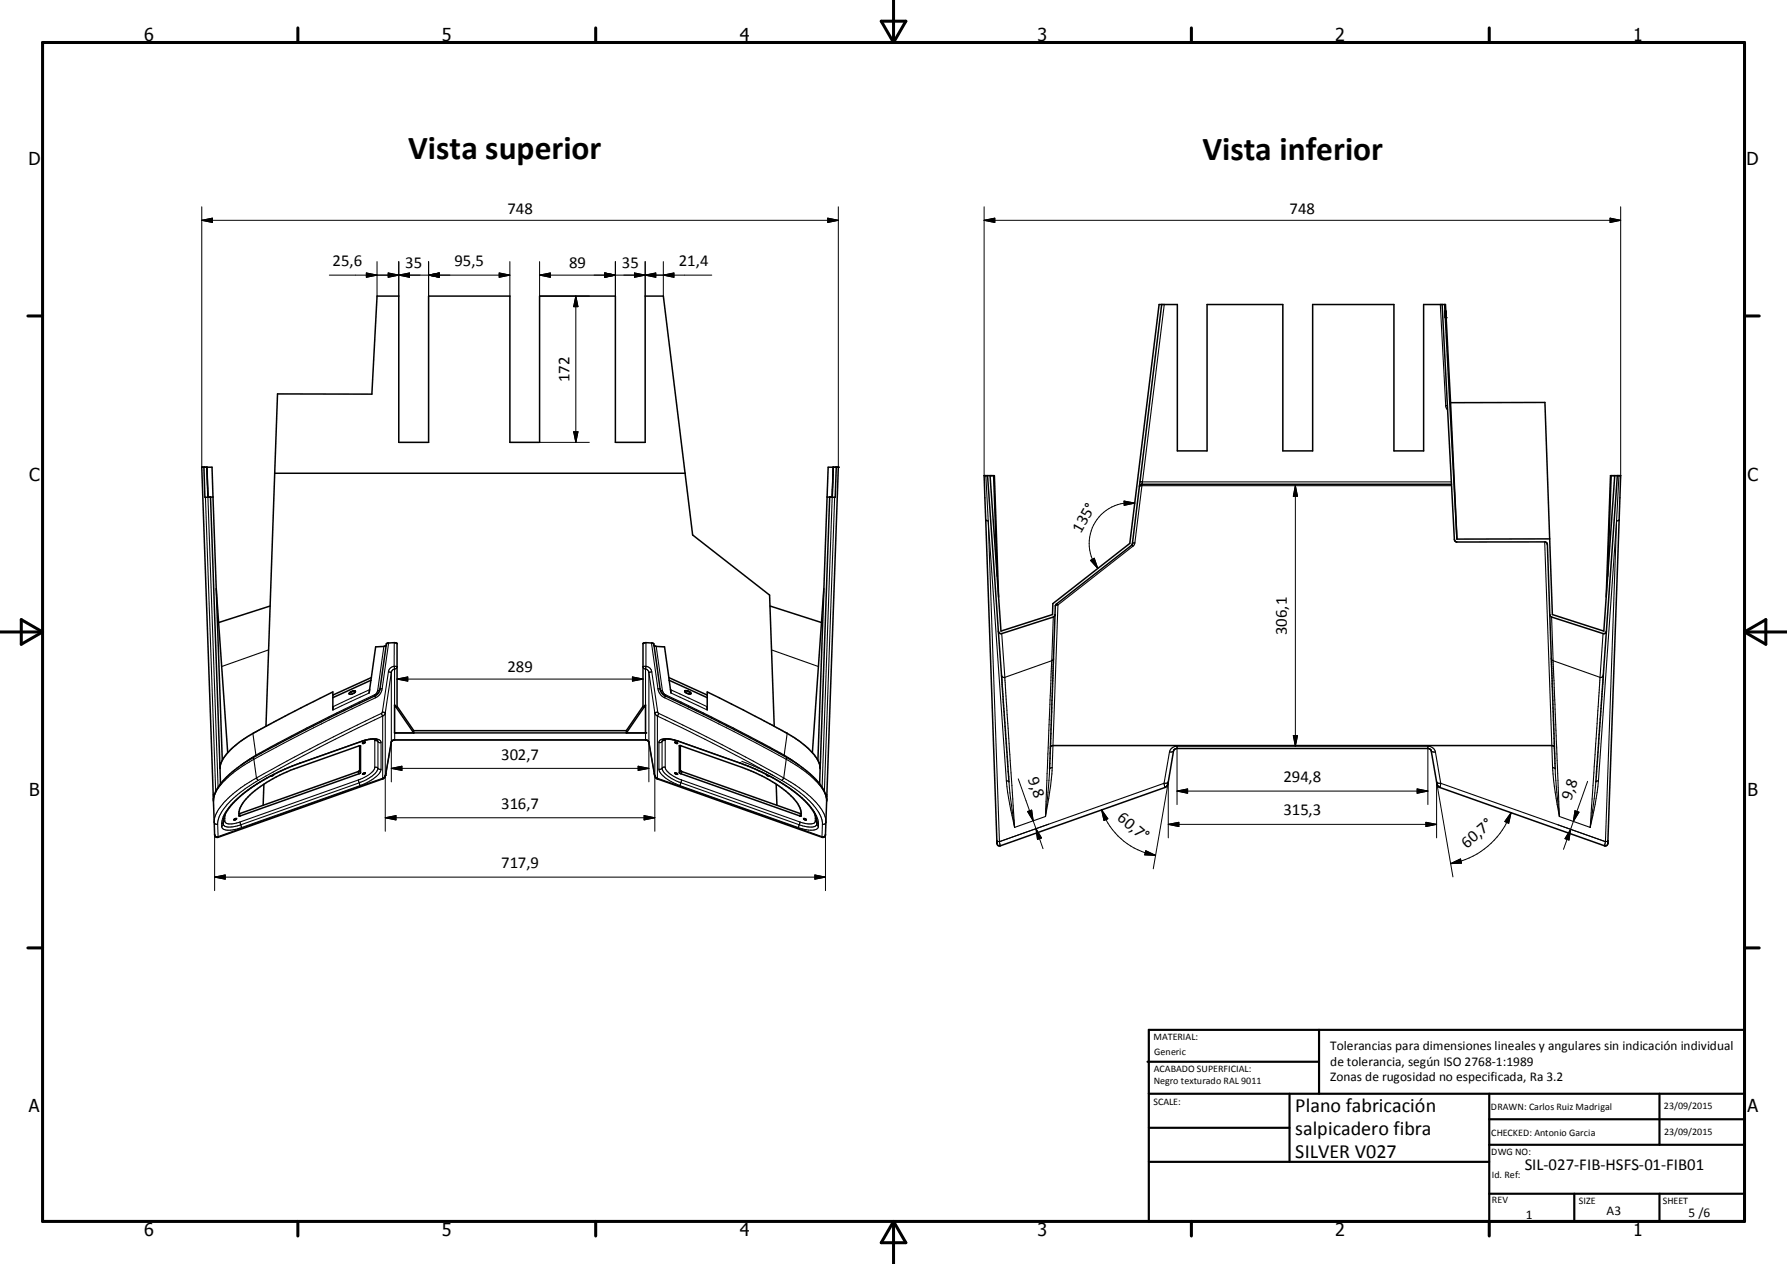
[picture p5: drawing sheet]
<svg xmlns="http://www.w3.org/2000/svg" width="420mm" height="297mm" viewBox="0 0 420 297" stroke-linecap="round" stroke-linejoin="round" font-family="sans-serif">
<g fill="none" stroke="#000" stroke-width=".36">
<path d="M273 71.6l-6.8 56.2-.3 .4-17.6 13.8-.2 .4-.1 2M339 71.6l2.9 55.4 .4 .4 20.9-.1 .5 .5 1.8 52.9M339.6 71.6l2.9 55.1M339.7 73.1v1.6M339.8 73.1l.1 .8M339.8 73.5l.1 1.2M341 94.6h22.1l1.8 49.8 12.1 3.9 2.5-36.5M341 94.6l1.5 32.1M341 94.6l-1.2-23h-5.2v34.3h-7v-34.3h-19.1v34.3h-7v-34.3h-17.8v34.3h-7v-34.3h-4.3l-6.8 56.1-18.1 14.1-.1 2.6-12.1 3.9-2.6-36.5M48 109.8l.2 7h1.3M48.6 109.8l.3 7M49.5 116.8l2.2 63.8"/>
<path d="M50.1 116.8l-.3-7h-2.4l2.8 78.1M50.1 116.8h-.6M50.1 116.8l2.1 61.9M64.6 111.2l.6-18.6h22.2l1.2-23h5.1v34.3h7v-34.3h19.1v34.3h7v-34.3h17.8v34.3h7v-34.3h4.3l6.9 56.1 18.1 14.1 1.1 30.9M64.6 111.2l-2.1 59.5M64.6 111.2h96.4M194.4 116.8l.3-7h2.3l-2.7 78.4M194.4 116.8h.6M194.4 116.8l-2.2 61.9M195 116.8l-2.4 67.4M195.8 109.8l-.2 7zM196.4 109.8h.2l-.3 7h-1.3"/>
<path d="M232.1 111.8l5.1 71.9M233.5 111.8l.9 23.6M341.2 113.8h-72.8l-.3 .1-.3 .4M378.7 111.8l-.8 23.6M380.1 111.8l-5 71.9M50.8 138.3l2.7 38.6M193.6 138.3l-2.7 38.6M364.2 126.6l-21.7 .1M63.5 142.4l-12.1 3.9M87.2 159.9l-.4 2.9M87.2 159.9l-9 4M87.3 159.2l-.1 .7"/>
<path d="M87.3 159.2l-9.1 4.1M90.8 151.6l-.6 .3-1.9 .1-1 7.2M90.8 151.3l.3-.2 1.6-.1 .6 .2v14.8a.42 .42 0 0 1-.6-.3M90.8 151.3h.1M90.8 151.3l-1.6 11.1-.9 1-5.7 2.7a285.3 285.3 0 0 0-26 13.8l-2.5 1.9-2.3 2.4M153.7 151.6l.5 .3 2 .1 1 7.2M157.2 159.2l.1 .7M157.2 159.2l9 4.1M157.3 159.9l.4 2.9M157.3 159.9l8.9 4M181 142.4l12.1 3.9M234.7 140.3l-1-28.5h-2.4l3 85.7a.87 .87 0 0 0 .9 1.2l38.7-13.7 .4-.4 .3-.7 1.2-7.5a.74 .74 0 0 1 .9-.5h59.2l.5 .5 1.4 8 .5 .6 38.8 13.7a.66 .66 0 0 0 .8-.8l3-86.1h-2.4l-1 28.5"/>
<path d="M248 144.4l-.4 .6-12.1 3.9-.6-.1-.2-.5M248 144.4l-1.3 36.3M364.3 144.4l.4 .6 12.1 3.9 .5-.1 .3-.5M78.2 166.8v-4.2l-17 8.8a22.9 22.9 0 0 0-8.9 7.1l-.6 1.7M82.2 162.8l.3-.2a.7 .7 0 0 1 1-.1 1.04 1.04 0 0 1-1.4 .4zM83.1 162.3l-.8 .3M84.5 175.2v5.8l-.1 .2-28.2 10M85.3 174.5l.5-.1a.33 .33 0 0 1-.2 .2 .33 .33 0 0 1-.4 0zM88.7 173.9a4.6 4.6 0 0 0-3.8 .3l-15.3 5.5a38.1 38.1 0 0 0-15.5 9.8 5.6 5.6 0 0 0-1.6 4.2M92.7 165.7v6.5h59v-6.5M92.7 165.7l4.5 6.5v-.5l-3.9-5.7M97.2 171.7h50"/>
<path d="M151.2 166.1l-.1-14.9 .2-.1h1.8l.6 .2 1.5 10.6a2.17 2.17 0 0 0 1.2 1.6 381.8 381.8 0 0 1 30.5 15.7l3.1 2.3 2.6 2.7M151.2 166.1h.1M151.7 165.7l-4.5 6.5v-.5l3.9-5.7M151.7 165.7l-.5 .4M155.7 173.9l1.1-.3 2.4 .5 14.8 5.2a41.1 41.1 0 0 1 16 9.7 6.3 6.3 0 0 1 2 4.7M155.7 173.9h.1M158.7 174.4a.33 .33 0 0 1 .3 0 .33 .33 0 0 1 .2 .3l-.4-.1zM159.7 175.2v6.4M159.7 175.2h.1M159.9 175.2l14.6 5.1a29.2 29.2 0 0 1 12.7 8.2 4.3 4.3 0 0 1 1.1 3.2l-28.6-10.1M159.9 175.2v5.8l.3 .3 28.1 9.9M159.9 175.2h-.2"/>
<path d="M161 162.3l1 .2a.33 .33 0 0 1 .3 .2 .33 .33 0 0 1 0 .4h-.4a.94 .94 0 0 1-1-.7zM161.4 162.3l.7 .3M166.2 166.8v-4.2l16.3 8.4a23.6 23.6 0 0 1 9.6 7.5l.5 1 .2 .9M246.9 175.5l.6-.3h117.3l.6 .3M50.2 187.9l.2 8.3 .3 .5 .4 .1 39-13.8 .4-.4 .2-.6 1.3-7.6 .6-.5h59.3l.5 .2 .1 .3 1.3 7.6 .2 .6 .4 .4 39 13.8 .4-.1 .2-.5 .3-8M51.7 180.4v.2M51.7 180.6l.1 3.6M51.8 184.2l-1.1 1.9-.5 1.8M55 192.5l.6-.1-.5 .3-.1-.1zM58.3 187.2a31.1 31.1 0 0 1 10.8-6.5l15.6-5.4v6.3l-.1 .1-28.3 10.1a4.3 4.3 0 0 1 1.6-4.1zM62 184.3l-.1 4.9M64.3 182l-.2 .3h-.4"/>
<path d="M85.2 181.8l.6-.2a.33 .33 0 0 1-.2 .3 .33 .33 0 0 1-.4-.1zM158.6 181.6l.7 .3-.5-.1zM158.7 181.6h-.1M159.7 181.6h.1M180.2 182l.2 .3h.4M182.4 184.3l.2 4.9M188.1 191.7h.1M188.9 192.4v-.1a.32 .32 0 0 1 .4 .1 .32 .32 0 0 1 .1 .3zM192.6 184.2l1.5 2.5 .2 1.5"/>
</g>
<g fill="#000">
<circle cx="339.7" cy="74.7" r=".18"/>
<circle cx="339.9" cy="74.7" r=".18"/>
<circle cx="195" cy="116.8" r=".18"/>
<circle cx="197" cy="109.8" r=".18"/>
<circle cx="380.1" cy="111.8" r=".18"/>
<circle cx="92.7" cy="172.2" r=".18"/>
<circle cx="151.7" cy="172.2" r=".18"/>
</g>
<g fill="none" stroke="#000" stroke-width=".25">
<path d="M273.7 71.6l-7 56M338.5 71.6l1.3 23.7M339.8 95.3l.5 1M340.2 95.3h-.4M48 109.8h.1M48.3 116.8l2.4 69.2M48.6 109.8l2.7 75.2M195.8 109.8l-2.6 75.2M196.2 116.8l-2.4 69.2M196.4 109.8h.1M231.7 111.8l.6 10.6M267.9 113.2h73.3"/>
<path d="M341.2 114.1h-73l-.4 .2M380.5 111.8l-.5 10.6M231.7 122.2l.6 .2M232.3 122.4l4.2 61.1M232.3 122.4l2.6 75.4M266 128.1l.3 .2M266 128.1l-.1 .1M266.3 128.3l-17.6 13.8M266.7 127.6l-.5 .2M266.7 127.6l-.4 .7M363.1 127.3l1.8 53.1M380 122.4l-2.6 75.4"/>
<path d="M380 122.4l-4.3 61.1M380.6 122.2l-.6 .2M63.1 152.7l-11 3.9M90.2 151.9l-1.4 10.3M91.3 157.9l.7 .1M91.3 157.9l-1.4 9.4M91.3 151.1l-1.5 10.8M92 158l-1.4 9.5M92 158v16.4M92.6 156.6h.7l-.2 .5-.4 .1M92.6 156.6l.1 .6M92.6 156.6a1.51 1.51 0 0 0-1.3 1.3"/>
<path d="M92.7 151l-.1 5.6M92.7 157.2v15M92.7 157.2l-.6 .4-.1 .4M151.7 157.2v16.7M151.7 157.2a.94 .94 0 0 1 .8 .8M151.8 156.6h-.7l.1 .4 .5 .2M151.8 156.6l-.1 .6M151.8 151v5.6M151.8 156.6a1.5 1.5 0 0 1 1.4 1.3M152.5 158l1.4 9.5M152.5 158v16.4M153.1 151.1l1.5 10.8"/>
<path d="M153.2 157.9l1.4 9.4M153.2 157.9l-.7 .1M154.2 151.9l1.5 10.3M181.3 152.7l11.1 3.9M235.4 158.7l.3 .4 .5 .1M235.5 148.9l.7 10.3M236.2 159.2l2.3 35.2M247.2 155.3l-11 3.9M247.2 155.3l-1.5 36.6M247.6 145l-.4 10.3M247.6 154.7l-.4 .6M248.3 142l.4 .1"/>
<path d="M248.7 142.1l-1.4 38.3M248.7 142.1l-.6 .3M364.6 154.7l.5 .6M364.7 145l.4 10.3M365.1 155.3l11 3.9M365.1 155.3l1.4 36.6M376.1 159.2l-2.3 35.2M376.8 148.9l-.7 10.3M376.8 158.7l-.2 .4-.5 .1M52 179.2l-.3 .1M59.4 172.3l.8 5.1M59.6 178l.1 .4"/>
<path d="M59.7 178.4a21.8 21.8 0 0 0-9.1 7.9l-.3 .9-.1 1M59.7 178.4l.6 4.4M60.2 177.4v.2M60.2 177.4l-3.7 2.5M70.5 179.3v.1M70.5 179.3a41.7 41.7 0 0 0-16.2 9.9 7.3 7.3 0 0 0-2.2 4.4M84.7 175.2v.1M84.9 174.2h.1M84.9 174.2a5.2 5.2 0 0 1 4.5-.2l.2 .5M84.9 174.2l-14.4 5.1M86.8 162.8l-8.6 4M86.9 162.1l-8.7 4"/>
<path d="M88 173.7l.1 .3M88 163.3l.1 .2M88 163.3l-15.9 7.8-11.9 6.3M88.1 163.5l.2 .5M88.1 174h.3l.7 .5h.5M88.1 174v6.3M88.1 163.5h.1M88.3 164l-14.6 7-14 7.4M88.7 173.9l.1 6.6a4.5 4.5 0 0 1-2.7 2.7l-1.7 .8M88.8 162.2h.4M88.8 162.2l-.3 .6-.5 .5M89.6 174.5v6.3"/>
<path d="M89.6 167.6l.3 .7M89.8 161.9a2.77 2.77 0 0 1-1.5 2.1M89.8 161.9h-.5M89.9 167.3l-.1 .1a544.2 544.2 0 0 0-29.5 15.4M89.9 167.3l.6 .2M89.9 168.3l-14.8 7.3-14.4 7.8M89.9 168.3v14.7M90.5 167.5h.1M90.6 167.5l-.2 .5-.5 .3M90.6 167.5v14.6M92 174.4l.2-.4 .4-.2h59.3l.6 .6 1.3 7.3M92 174.4l-1.3 7.3"/>
<path d="M92 174.4h.1M92.8 172.2v1.7M153.9 167.5l.2 .5 .4 .3M153.9 167.5v14.7M154.5 168.3l14.9 7.3 14.4 7.8M154.5 168.3v14.7M154.6 167.3l.3 .3M154.6 167.3l-.7 .2M154.6 161.9a2.88 2.88 0 0 0 1.6 2.1M154.6 161.9h.6M154.9 167.6l14.9 7.4 14.4 7.8M154.9 167.6l-.4 .7"/>
<path d="M154.9 174.5a1.25 1.25 0 0 1 1.5-.9l2.6 .4 15 5.3M154.9 174.5v6.2M155.2 162.2h.5M155.6 174.2v6.3M155.6 174.2l-.4 .3h-.3M155.7 162.2l.2 .6 .6 .5M155.7 173.9l-.1 .3M156.2 164l14.5 7 14.1 7.4M156.4 174h-.6l-.2 .2M156.4 163.5h.1M156.4 163.5l-.2 .5M156.5 163.3l15.9 7.8 11.9 6.3"/>
<path d="M156.5 163.3l-.1 .2M156.5 173.7l-.1 .2v6.6l.2 .5 .9 .8 2.7 1.5M157.6 162.1l8.6 4M157.7 162.8l8.5 4M159.5 174.2h.1M159.7 175.2v.1M174 179.3h.1M174 179.3a41.5 41.5 0 0 1 16.2 9.9 7.7 7.7 0 0 1 2.2 4.4M174.4 178.9l2.8 1.1 4.5 2.2M184.3 177.4v.2M184.3 177.4l3.6 2.5M184.8 178.4a21.8 21.8 0 0 1 9 7.9l.4 .9 .1 1"/>
<path d="M184.8 178.4l-.6 4.4M184.9 178l-.1 .4M185 172.3l-.7 5.1M192.5 179.2l.3 .1M274.9 176.7l-1.3 7.4M275.8 176.4l-.2 .2-.7 .1M276.7 175.3a1.8 1.8 0 0 0-1.8 1.4M276.7 175.3h58.9M276.7 175.3v.6M335.6 175.3a1.82 1.82 0 0 1 1.8 1.4M335.6 175.3v.6M336.4 176.4l.2 .2 .8 .1"/>
<path d="M337.4 176.7l1.2 7.4M50.4 196.1l.4 .5h.5M50.5 186.5l-.4 .3M51.2 193.7l.1 2.9M51.3 196.6v.2M52.1 193.6v.6M52.1 194.2a1.15 1.15 0 0 0 1.3 .9l2-.2 1.3-.4M52.5 193l-.4 .6M52.8 192.9l.1 .3a3.8 3.8 0 0 0 3.5 0M52.8 192.9l-.3 .4M52.8 192.3v.6M52.8 192.3l-.3 .3"/>
<path d="M53 191.1l-.2 1.2M56.3 191.2l.2 .5M56.4 193.2l.2 .6M56.6 193.8a4.4 4.4 0 0 1-4 .2l-.1-.3-.4 .5M56.6 193.8l.1 .7M60.3 182.8a23.8 23.8 0 0 0-9.3 8.1l-.4 .9a1.59 1.59 0 0 0 .1 1.9h.5M60.3 182.8l.4 .6M60.7 183.4a22.5 22.5 0 0 0-9.1 8.3l-.4 2M84.2 181.3l.2 .5M84.3 183.3l.1 .7M84.3 183.3l-27.9 9.9M84.4 184l.2 .6"/>
<path d="M84.4 184l-27.8 9.8M84.5 181l.2 .5M84.6 184.6l-27.9 9.9M88.1 180.3h.3l.7 .4 .5 .1M88.1 180.3a5 5 0 0 1-3.4 2.8l-.4 .2M89.6 180.8a5.1 5.1 0 0 1-3.1 3l-1.9 .8M90.6 182.1l-.3 .6-.4 .2-38.6 13.7M90.6 182.1v.1M90.6 182.2h.1M90.7 181.7l-.1 .5M90.7 181.7h.1M153.8 181.7l.1 .5"/>
<path d="M153.8 181.7h.1M153.9 182.2h.1M153.9 182.1l.6 .8 38.7 13.7M154.5 182.9v.1M154.9 180.7a4.3 4.3 0 0 0 2.5 2.7l2.5 1.2M155.6 180.5l-.4 .3-.3-.1M155.6 180.5a4.4 4.4 0 0 0 2.8 2.7l1.2 .6 28.3 10M156.4 180.3h-.6l-.2 .2M159.9 184.6l27.8 9.9M159.9 181l-.2 .5M160.2 183.3l-.3 1.3M160.2 183.3l27.8 9.9"/>
<path d="M160.3 181.3l-.2 .5M183.8 183.4a21.5 21.5 0 0 1 9.2 8.6l.3 1.7M184.2 182.8l-.4 .6M184.2 182.8a24.6 24.6 0 0 1 9.3 8.1 2.88 2.88 0 0 1 .4 2.7l-.6 .1M187.9 193.8a4.4 4.4 0 0 0 3.9 .2l.2-.3 .4 .5M187.9 193.8l-.2 .7M188 193.2l-.1 .6M188.2 191.2l-.3 .5M191.4 191.1l.2 1.9a1.76 1.76 0 0 1-2.2 .5l-1.4-.3M191.6 192.3l.3 .2M191.6 192.9l.8 .7M192 193v.2"/>
<path d="M192.4 194.2a1.26 1.26 0 0 1-1.6 .9l-1.7-.2-1.4-.4M192.4 193.6v.6M193.2 196.6v.1M193.2 196.7v.1M193.3 193.7l-.1 2.9M194 196.1l-.3 .5h-.5M194 186.5l.4 .3M234.3 197.5l.6 .3M234.9 197.8l.3 .9M236.5 183.5l.6 4.1 1.4 6.8M236.5 183.5l.7 .2 1.3 10.7M245.7 191.9l-7.2 2.5"/>
<path d="M247.3 180.4l-.4 4.3-1.2 7.2M247.3 180.4l-.6 .3-1 11.2M273.6 184.1l.2 .9M273.6 184.1l-38.7 13.7M273.8 185h.1M274.6 183.8l-.4 .2-.6 .1M337.7 183.8l.4 .2 .5 .1M338.6 184.1l38.8 13.7M338.6 184.1l-.2 .9M364.9 180.4a80.1 80.1 0 0 0 1.6 11.5M364.9 180.4l.6 .3 1 11.2M366.5 191.9l7.3 2.5"/>
<path d="M375.7 183.5l-.8 5.5-1.1 5.4M375.7 183.5l-.6 .2-1.3 10.7M377.1 198.7h.1M377.4 197.8l-.3 .9M377.9 197.5l-.1 .2-.4 .1"/>
</g>
<g fill="none" stroke="#000" stroke-width=".71">
<path d="M10 10h400v277h-400zM70 6.6v3.4M140 6.6v3.4M207.1 5h5.8l-2.9 5zM210 0v10M280 6.6v3.4M350 6.6v3.4M6.6 74.2h3.4M410 74.2h3.5M0 148.5h10M5 145.6l5 2.9-5 2.9zM410 148.5h10.1"/>
<path d="M410 148.5l5.1-2.9v5.8zM6.6 222.7h3.4M410 222.7h3.5M70 287v3.4M140 287v3.4M210 287v10M210 287l2.9 5h-5.8zM280 287v3.4M350 287v3.4"/>
</g>
<g fill="none" stroke="#000" stroke-width=".51">
<path d="M269.7 249.5h40.3M270 242h140v45h-140zM270 257h140M303.1 257v16M310 242v15M350 257v30M390.1 257v12M270 265h33.1M270 273h80M350 269h60M350 263h60M350 280.5h60"/>
<path d="M370 280.5v6.5M390.1 280.5v6.5"/>
</g>
<g fill="none" stroke="#000" stroke-width=".24">
<path d="M47.4 51.8h149.6M47.4 51.8l2.5-.5v1zM47.4 48.6v61.2M194.6 51.3l2.4 .5-2.4 .5zM197 48.6v61.2M231.3 51.8h149.6M231.3 51.8l2.5-.5v1zM231.3 48.6v63.2M378.4 51.3l2.5 .5-2.5 .5zM380.9 48.6v63.2M77.4 64.6h42.4M86.1 64.1l2.5 .5-2.5 .6z"/>
<path d="M88.6 61.5v8.1M91.2 64.1v1.1l5.1-1.1v1.1zM93.7 61.5v8.1M100.7 64.6l2.5-.5v1.1zM100.7 61.5v8.1M117.3 64.1l2.5 .5-2.5 .6zM119.8 61.5v8.1M126.8 64.6h40.5M126.8 64.6l2.5-.5v1.1zM126.8 61.5v8.1h11.7M135.3 69.6v34.3M135.3 69.6l.6 2.5h-1.1z"/>
<path d="M142.2 64.1l2.4 .5-2.4 .6zM144.6 61.5v8.1M149.1 64.1l5 1.1v-1.1l-5 1.1zM151.6 61.5v8.1M155.9 64.6l2.5-.5v1.1zM155.9 61.5v8.1M126.8 103.9h11.7M134.8 101.5h1.1l-.6 2.4zM264.2 117.7l2.5 .5-2.5 .6zM266.7 118.2a9.5 9.5 0 0 0-6.7 1.7 9.6 9.6 0 0 0-3.2 11.5l1.2 2.2M304.5 114.1v61.2M304.5 114.1l.5 2.5h-1z"/>
<path d="M256.3 131.7l.9-.5 .8 2.4zM93.3 159.6h57.8M93.3 159.6l2.5-.5v1zM148.7 159.1l2.4 .5-2.4 .5zM92 174.4v9.3M152.5 174.4v9.3M276.7 175.9v13.2M304 172.9h1l-.5 2.4zM335.6 175.9v13.2M50.4 196.1v13.2M90.6 192.2h63.3M90.6 192.2l2.5-.6v1.1z"/>
<path d="M90.6 182.1v13.2M92 180.6h60.5M92 180.6l2.5-.6v1zM150 180l2.5 .6-2.5 .4zM151.4 191.6l2.5 .6-2.5 .5zM153.9 182.1v13.2M194 196.1v13.2M239.3 183l4.2 11.7M241.5 190.7l1-.3 .3 2.5zM243.5 194.7l1.7 4.7M243.5 194.7l1.3 2.2-.9 .3zM246.5 193.7l-11.6 4.1"/>
<path d="M258.9 190.3a16.5 16.5 0 0 0 12.7 10.7M258.9 190.3l1.5 2.1-.9 .4zM269.3 199.9l2.3 1.1-2.5-.1zM274.6 196.9v-13.1l-3.5 20.3M274.6 193.7h63.1M274.6 193.7l2.5-.5v1zM276.7 185.9h58.9M276.7 185.9l2.4-.5v1zM333.1 185.4l2.5 .5-2.5 .5zM335.2 193.2l2.5 .5-2.5 .5zM337.7 196.9v-13.1l3.8 22.3M355.2 191a18.4 18.4 0 0 1-14.2 11.9"/>
<path d="M355.2 191l-.6 2.5-.9-.5zM366.2 193.8l11.2 4M369.2 194.9l-1.7 4.7M369.2 194.9l-.4 2.5-.9-.3zM369.8 193l-.6 1.9M370.2 190.5l.9 .3-1.3 2.2zM373.2 183.6l-3.4 9.4M50.4 206.1h143.6M50.4 206.1l2.5-.5v1zM191.5 205.6l2.5 .5-2.5 .5zM341 202.9l2.3-1.1 .2 1z"/>
</g>
<g fill="#000" stroke="#000" stroke-width=".24">
<path d="M47.4 51.8l2.5-.5v1zM194.6 51.3l2.4 .5-2.4 .5zM231.3 51.8l2.5-.5v1zM378.4 51.3l2.5 .5-2.5 .5zM86.1 64.1l2.5 .5-2.5 .6zM91.2 64.1l2.5 .5-2.5 .6zM93.7 64.6l2.6-.5v1.1zM100.7 64.6l2.5-.5v1.1zM117.3 64.1l2.5 .5-2.5 .6zM126.8 64.6l2.5-.5v1.1zM135.3 69.6l.6 2.5h-1.1zM142.2 64.1l2.4 .5-2.4 .6z"/>
<path d="M149.1 64.1l2.5 .5-2.5 .6zM151.6 64.6l2.5-.5v1.1zM155.9 64.6l2.5-.5v1.1zM134.8 101.5h1.1l-.6 2.4zM264.2 117.7l2.5 .5-2.5 .6zM304.5 114.1l.5 2.5h-1zM256.3 131.7l.9-.5 .8 2.4zM93.3 159.6l2.5-.5v1zM148.7 159.1l2.4 .5-2.4 .5zM304 172.9h1l-.5 2.4zM90.6 192.2l2.5-.6v1.1zM92 180.6l2.5-.6v1z"/>
<path d="M150 180l2.5 .6-2.5 .4zM151.4 191.6l2.5 .6-2.5 .5zM241.5 190.7l1-.3 .3 2.5zM243.5 194.7l1.3 2.2-.9 .3zM258.9 190.3l1.5 2.1-.9 .4zM274.6 193.7l2.5-.5v1zM276.7 185.9l2.4-.5v1zM333.1 185.4l2.5 .5-2.5 .5zM335.2 193.2l2.5 .5-2.5 .5zM355.2 191l-.6 2.5-.9-.5zM369.2 194.9l-.4 2.5-.9-.3zM370.2 190.5l.9 .3-1.3 2.2z"/>
<path d="M50.4 206.1l2.5-.5v1zM191.5 205.6l2.5 .5-2.5 .5zM269.3 199.9l2.3 1.1-2.5-.1zM341 202.9l2.3-1.1 .2 1z"/>
</g>
<g font-size="7.9">
<text x="95.9" y="37.3">Vista superior</text>
<text x="282.6" y="37.5">Vista inferior</text>
</g>
<g font-size="4.7">
<text x="304.5" y="261.2">Plano fabricación</text>
<text x="304.5" y="266.6">salpicadero fibra</text>
<text x="304.5" y="272">SILVER V027</text>
</g>
<g font-size="4.2">
<text x="33.9" y="9.6">6</text>
<text x="103.9" y="9.6">5</text>
<text x="173.9" y="9.6">4</text>
<text x="243.8" y="9.6">3</text>
<text x="313.9" y="9.6">2</text>
<text x="383.9" y="9.6">1</text>
<text x="6.7" y="38.7">D</text>
<text x="410.5" y="38.7">D</text>
<text x="6.9" y="112.9">C</text>
<text x="410.7" y="112.9">C</text>
<text x="6.9" y="187.1">B</text>
<text x="410.7" y="187.1">B</text>
<text x="6.8" y="261.4">A</text>
<text x="410.7" y="261.4">A</text>
<text x="33.9" y="290.4">6</text>
<text x="103.9" y="290.4">5</text>
<text x="173.9" y="290.4">4</text>
<text x="243.8" y="290.4">3</text>
<text x="313.9" y="290.4">2</text>
<text x="383.9" y="290.4">1</text>
</g>
<g font-size="3.9">
<text x="119.3" y="50.2">748</text>
<text x="303.1" y="50.2">748</text>
<text x="78.1" y="62.6">25,6</text>
<text x="95.2" y="63.1">35</text>
<text x="106.8" y="62.6">95,5</text>
<text x="133.8" y="63.1">89</text>
<text x="146.1" y="63.1">35</text>
<text x="159.6" y="62.6">21,4</text>
<text x="133.9" y="89.7" transform="rotate(-90 133.9 89.7)">172</text>
<text x="254.1" y="125.4" transform="rotate(-61 254.1 125.4)">135°</text>
<text x="302.4" y="149.2" transform="rotate(-90 302.4 149.2)">306,1</text>
<text x="119.3" y="158">289</text>
<text x="117.8" y="178.5">302,7</text>
<text x="241.6" y="183" transform="rotate(70 241.6 183)">9,8</text>
<text x="301.7" y="183.8">294,8</text>
<text x="117.8" y="190.1">316,7</text>
<text x="301.7" y="191.6">315,3</text>
<text x="369.3" y="188.3" transform="rotate(-70 369.3 188.3)">9,8</text>
<text x="262.5" y="192.5" transform="rotate(40 262.5 192.5)">60,7°</text>
<text x="117.8" y="204">717,9</text>
<text x="344.8" y="199.4" transform="rotate(-40 344.8 199.4)">60,7°</text>
<text x="358.4" y="274.9">SIL-027-FIB-HSFS-01-FIB01</text>
</g>
<g font-size="3.1">
<text x="312.7" y="246.8">Tolerancias para dimensiones lineales y angulares sin indicación individual</text>
<text x="312.7" y="250.4">de tolerancia, según ISO 2768-1:1989</text>
<text x="312.7" y="254">Zonas de rugosidad no especificada, Ra 3.2</text>
<text x="358.6" y="286.5">1</text>
<text x="377.6" y="285.6">A3</text>
<text x="396.9" y="285.9">5 /6</text>
</g>
<g font-size="2.4">
<text x="271.1" y="244.4">MATERIAL:</text>
<text x="271.2" y="252">ACABADO SUPERFICIAL:</text>
<text x="271.3" y="247.9">Generic</text>
<text x="271.2" y="254.7">Negro texturado RAL 9011</text>
<text x="271.1" y="259.7">SCALE:</text>
<text x="350.4" y="260.8">DRAWN: Carlos Ruiz Madrigal</text>
<text x="391.1" y="260.6">23/09/2015</text>
<text x="350.5" y="267">CHECKED: Antonio Garcia</text>
<text x="391.2" y="266.7">23/09/2015</text>
<text x="350.5" y="271.4">DWG NO:</text>
<text x="350.7" y="276.9">Id. Ref:</text>
<text x="350.7" y="282.8">REV</text>
<text x="371.1" y="282.9">SIZE</text>
<text x="390.8" y="283">SHEET</text>
</g>
</svg>
